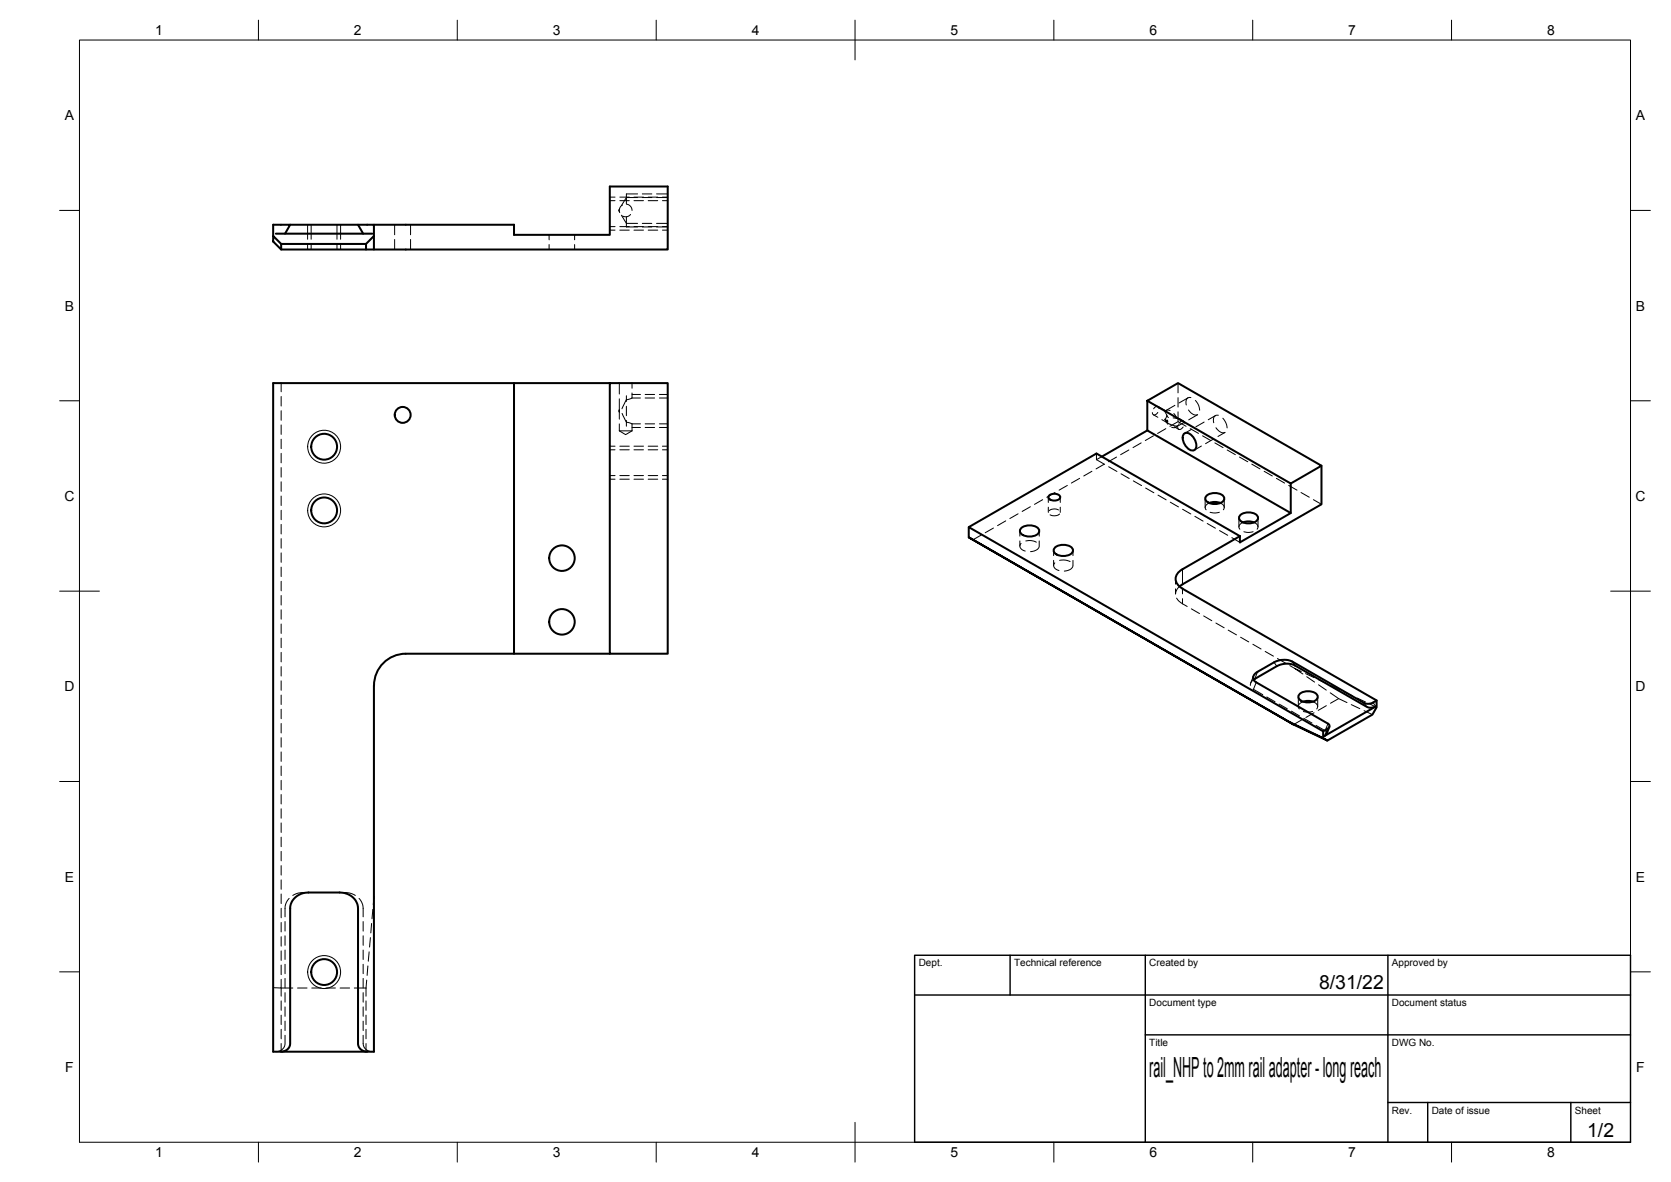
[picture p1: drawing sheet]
<svg xmlns="http://www.w3.org/2000/svg" width="420mm" height="297mm" viewBox="0 0 420 297" stroke-linecap="round" stroke-linejoin="round" font-family="sans-serif">
<!-- layer: Visible -->
<g fill="none" stroke="#000" stroke-width=".51">
<path d="M68.7 59.3l2 2v1.4l-2-2zM69.4 58.7h24.2M71.7 58.7l1.3-2.2h-4.3v2.8M73 56.5h21v2.8l-2 2h-21.3M90 56.5l1.3 2.2M94 59.3v3.4h-2v-1.4M94 56.5h35.2v2.5h24.1v-12.1h14.6v15.8h-73.9M70.7 62.7h21.3M129.2 96.3h-60.5v168h25.3v-92a8 8 0 0 1 8-8h27.2M153.3 96.3h14.6v68h-14.6zM153.3 96.3h-24.1v68h24.1M288.5 100.7l7.7-4.4 36.1 20.7-7.8 4.5z"/>
<path d="M288.5 100.7v7.5l36 20.7-12.7 7.4v-1.6M288.5 108.2l-11.4 6.6M297.6 109.1a1.52 1.52 0 0 1 2.4 .7 2.59 2.59 0 0 1 .3 3.3 2.15 2.15 0 0 1-2.4-1.4 2.74 2.74 0 0 1-.3-2.6zM332.3 117v9.7l-35.7 20.7M243.6 135l81.7 47.1zM243.6 135v-2.5l89.1 51.3v1.7M243.6 132.5l32.1-18.5 36.1 20.7M256.8 132.7a3.3 3.3 0 0 1 4.4 .4 1.53 1.53 0 0 1-1.7 1.7 2.59 2.59 0 0 1-3.1-1.4zM263.8 124.6a1.95 1.95 0 0 1 2.8 .2 1.29 1.29 0 0 1-1.7 1 .9 .9 0 0 1-1-.3 .9 .9 0 0 1-.1-.9zM265.2 137.6a3.3 3.3 0 0 1 4.5 .4 1.53 1.53 0 0 1-1.7 1.7 2.59 2.59 0 0 1-3.1-1.4zM303.4 124.6a3.3 3.3 0 0 1 4.4 .3 1.5 1.5 0 0 1-1.7 1.7l-.7 .1a2.12 2.12 0 0 1-2.4-1.4zM304 126.4l1.4-.3 1.4 .3"/>
<path d="M311.8 134.7l-14.5 8.4M311.8 129.5a3.3 3.3 0 0 1 4.5 .3 1.5 1.5 0 0 1-1.8 1.7h-.6a2.12 2.12 0 0 1-2.4-1.3zM312.5 131.3l1.4-.3 1.4 .3M324.5 121.5v7.4M297.4 143a2.58 2.58 0 0 0-1.8 2.5 2.58 2.58 0 0 0 1.8 2.4l48.7 28.1M315.2 170.8l5.8-3.4a5.1 5.1 0 0 1 4.6-.2l18 10.4a2.52 2.52 0 0 0 2.3-.1l-12.8 7.4 .4-.4 .8-1.9M326.8 174.4a3.3 3.3 0 0 1 4.5 .4 1.53 1.53 0 0 1-1.8 1.7 2.59 2.59 0 0 1-3-1.4zM327.7 176.3l1.5-.2 .9 .2M324.2 181.4l9.6 4.7-8.5-4M332.7 183.8l1-.6a.72 .72 0 0 0 .6-.6 .72 .72 0 0 0-.4-.8l-18-10.3a1.32 1.32 0 0 1-.8-1.2 1.32 1.32 0 0 1 .8-1.3l4.5-2.6a5.2 5.2 0 0 1 4.5-.1l18.1 10.3a2.52 2.52 0 0 0 2.2 0l.9-.6v1.7l-1 1.9-11.3 6.5M70.6 264.3a2.19 2.19 0 0 0 2.4-2v-34a4.3 4.3 0 0 1 4.6-4h7.8a4.3 4.3 0 0 1 4.6 4v34a2.18 2.18 0 0 0 2.3 2"/>
<circle cx="81.5" cy="112.3" r="3.2"/>
<circle cx="101.3" cy="104.3" r="2"/>
<circle cx="81.5" cy="128.3" r="3.2"/>
<circle cx="141.3" cy="140.3" r="3.2"/>
<circle cx="141.3" cy="156.3" r="3.2"/>
<circle cx="81.5" cy="244.3" r="3.2"/>
</g>
<!-- layer: Hidden -->
<g fill="none" stroke="#000" stroke-width=".25">
<path d="M78.2 56.5v3.6M84.7 56.5v3.6M99.2 56.5v2.5M103.2 56.5v2.5M138.1 59v1.3M144.5 59v1.3M153.3 56.9h1.3M153.3 50.4h1.3M155.8 52.5l-.3 .4 .3 .4M155.9 56.9h2.3M155.9 50.4h2.3M156.3 54.1l1.2 2h2.8"/>
<path d="M156.5 51.5a1.56 1.56 0 0 0-.7 1.9M157.5 54.5v2.5M157.5 48.7v2.6M157.6 51.3a1.59 1.59 0 0 1 1.3 1.6M158.6 53.9a1.59 1.59 0 0 1-2.1 .4M159.4 56.9h2.4M159.4 50.4h2.4M160.3 49.6h-2.8l-1.2 2.1M161.5 56.1h2.4M161.5 49.6h2.4M163 56.9h2.4M163 50.4h2.4"/>
<path d="M165.1 56.1h2.8M165.1 49.6h2.8M166.6 56.9h1.3M166.6 50.4h1.3M78.2 61.3v1.4M84.7 61.3v1.4M99.2 60.2v2.5M103.2 60.2v2.5M138.1 61.5v1.2M144.5 61.5v1.2M70.7 96.3v2.2M70.7 99.6v2.4"/>
<path d="M155.7 96.3v2.7M157.5 99.4v1.5M158.9 96.3v1.3M158.9 98.7v1.3M296.2 96.3v2.4M296.2 99.9v2.4M298.7 100l-2.2 1.3M299.4 99.9a1.12 1.12 0 0 0-1.2 1.6l.1 .3M70.7 103.2v2.4M70.7 106.8v2.4M70.7 110.4v2.3M70.7 113.9v2.4"/>
<path d="M70.7 117.5v2.4M153.3 119.5h1.3M153.3 113h1.3M155.7 103v.6M155.7 108.3h3.2M155.7 103l-.2 .3 .2 .3M155.7 108.3l1.6 .9 1.6-.9M155.7 100.2v2.8M155.7 103.6v1.7M155.7 106.5v1.8M155.9 119.5h2.3M155.9 113h2.3"/>
<path d="M156.4 103.9l.6 1.2a1.61 1.61 0 0 0 1.5 1.2l.4 .2M157.5 102.1v2.4M157.5 105.6v1.5M158.9 100l-.6 .3a1.41 1.41 0 0 0-1.4 1.4l-.5 1M158.9 106.5h2.1M158.9 100h2.1M158.9 106.5v1.8M159.4 119.5h2.4M159.4 113h2.4M162.2 106.5h2.4M162.2 100h2.4M163 119.5h2.4"/>
<path d="M163 113h2.4M165.8 106.5h2.1M165.8 100h2.1M166.6 119.5h1.3M166.6 113h1.3M274.6 118.4l-2.1 1.2M275.7 115.5l2 1.2M275.7 114v1.5M277.1 114.8l-1.4 .7M277.6 116.7l-2 1.1M278.8 117.3l2 1.2M280.8 114.9l-2.1 1.1"/>
<path d="M281.9 119.1l2 1.2M283.8 113.1l-2 1.2M286.9 111.3l-2 1.2M290 104.2l1.1 .7M290 109.5l-2 1.2M291.1 103.6a.69 .69 0 0 1-.6 .7 .69 .69 0 0 1-.7-.6M291.2 102.1l2.1 1.2M291.4 102.7a.58 .58 0 0 0-.4-.6 .58 .58 0 0 0-.7 .3l-.2 .3M292.1 105.5l2.1 1.1M292.9 103.4l.9 1.5M293.1 103.3l-.2 .1M293.1 107.7l-2 1.2"/>
<path d="M293.3 105.9l-.4-.5 .8 1.2M293.3 105.6h.2l.1 .4zM293.4 104.3l-.5 1.1M294.2 106.6l1.7 .5M294.2 103.2l-.7-.2-.6 .4M295.1 103.9l.8 1.3-.9-.2M295.3 107.2l1.1 .7M295.4 101.9l-2.2 1.3M295.9 107.1l-.6 .4-.7-.2M295.9 105.2h.6l.4 .4M296.2 103.5v2.5l2 1.1M296.2 106l-2 1.1"/>
<path d="M296.4 106.7l-.5 .4M296.5 105.2l1.1 .6M297.5 107.3a.76 .76 0 0 1-.6 .6 .76 .76 0 0 1-.8-.3v-.3M297.8 106.3a.58 .58 0 0 0-.4-.6 .58 .58 0 0 0-.7 .4l-.3 .3M297.9 106.1l-2.3 1.3M298.9 103a2.19 2.19 0 0 0 2.2 1.2M299.3 107.7l2 1.2M299.7 107.9l-1.8 1M300.6 100.6l.8 1.3 .2 1.2M301.1 104.2l-2.2 1.3M302.1 112.1l-1.8 1M302.4 109.5l2 1.2"/>
<path d="M302.8 106.1l-2.1 1.2M305.2 110.3l-2.1 1.2M305.5 111.3l2 1.2M305.6 104.4l-1.8 1.1M305.7 107.5a2.18 2.18 0 0 0 2.3 1.2M306.3 104.4a1.12 1.12 0 0 0-1.1 .4 1.12 1.12 0 0 0-.1 1.1l.1 .3M307.5 105.1l.8 1.2 .2 1.2M308 108.7l-1.8 1M308.6 113.1l2 1.2M311.7 114.9l2 1.1M314.7 116.6l2.1 1.2M317.9 118.4l2 1.2"/>
<path d="M70.7 121.1v2.4M70.7 124.7v2.3M70.7 128.2v2.4M70.7 131.8v2.4M70.7 135.4v2.4M70.7 138.9v2.4M246.7 134.5l-2.1 1.1M249.8 132.7l-2.1 1.2M252.9 130.9l-2.1 1.2M256 129.1l-2.1 1.2M256.4 133.4v1.3M256.4 135.9v1.3"/>
<path d="M256.7 136.6a1.19 1.19 0 0 0-.1 1.3 1.19 1.19 0 0 0 1.2 .6M257.9 135.9h1.5l1.2 .4M259.1 127.3l-2.1 1.2M261.3 137.3a1.99 1.99 0 0 1-2.2 1.3M261.3 133.4v1.3M261.3 135.9v1.3M262.2 125.6l-2.1 1.2M263.6 125v1.3M263.6 127.5v1.3M264.9 138.3v1.3M265.3 123.8l-2.1 1.2M266.1 128.2a2.25 2.25 0 0 0-2.3 .1"/>
<path d="M266.4 129.2a2.17 2.17 0 0 1-2.4 .2M266.6 125v1.3M266.6 127.5v1.3M268.4 122l-2.1 1.2M269.8 138.3v1.3M271.5 120.2l-2.1 1.2M285 120.8l2 1.2M288.1 122.6l2 1.2M291.2 124.4l2 1.2M294.3 126.2l2 1.2M297.3 128l2.1 1.2M300.4 129.8l2.1 1.2"/>
<path d="M303 125.3v2.2M303.6 131.6l2 1.1M304 126.4a1.06 1.06 0 0 0-.7 1.7M306.6 128.7l-1 .2-1.3-.2M306.6 133.3l2.1 1.2M306.8 126.4a1.06 1.06 0 0 1 .8 1.7M307.8 125.3v2.2M309.7 135.1l2.1 1.2M311.5 130.2v2.2M312.5 131.3a1.08 1.08 0 0 0-.7 1.7M312.8 133.6l.9 .2 1.4-.2M315.3 131.3a1.08 1.08 0 0 1 .8 1.7"/>
<path d="M316.3 130.2v2.2M321 120.2l2 1.2M324 122l2.1 1.2M327.1 123.8l2.1 1.2M330.2 125.6l2.1 1.1M70.7 142.5v2.4M70.7 146.1v2.4M70.7 149.7v2.3M70.7 153.2v2.4M70.7 156.8v2.4M264.9 140.8v1.3M265.2 141.4a1.19 1.19 0 0 0-.1 1.4 1.19 1.19 0 0 0 1.2 .6"/>
<path d="M266.4 140.8h1.5l1.2 .3M269.8 142.2a1.99 1.99 0 0 1-2.2 1.3M269.8 140.8v1.3M295.6 145.5v1.3M295.6 148v1.3M295.8 150.3l1.1 1.1 1.6 1M296.6 147.4l-.6 .7-.4 1.1M299.6 153l2 1.2M302.6 154.8l2.1 1.2M305.7 156.6l2.1 1.2M308.8 158.4l2.1 1.1M70.7 160.4v2.4"/>
<path d="M70.7 163.9v2.4M70.7 167.5v2.4M70.7 171.1v2.4M70.7 174.7v2.3M70.7 178.2v2.4M311.9 160.1l2.1 1.2M315 161.9l2.1 1.2M315.1 173.2l2.4 1.4M315.2 169.9l-.7 1.8M315.2 170.8l-.7 .8-.1 .6M318.1 163.7l2.1 1.2M318.5 175.2l2.1 1.1"/>
<path d="M321.2 165.5l2.1 1.2M321.6 176.9l2.1 1.2M324.3 167.3l1.2 .6M324.7 178.7l2.1 1.2M326.5 175.1v2.5M327.2 168.7l-1.7-.8 2.1 1.5M327.7 176.3a1.17 1.17 0 0 0-1 1.9M327.7 178.8l1 .2 1.4-.2M328.3 169.3l2.1 1M328.6 170.1l1.9 1.3M330.1 176.3a1.17 1.17 0 0 1 1 1.9M330.4 179.1l-2 1.2"/>
<path d="M331.3 175.1v2.5M331.5 170.8l2.2 1M331.5 172.1l2 1.3M333.5 177.3l-2.1 1.2M334.5 174.1l2.1 1.5M334.7 172.3l2.2 1.1M336.6 175.6l2.1 1M336.6 175.6l-2.1 1.1M338 173.9l2.1 1M339.8 177.1l2.1 1M341.2 175.4l2.1 1M343 178.6l2.1 1"/>
<path d="M344.4 176.9l1.7 .8M70.7 181.8v2.4M70.7 185.4v2.4M70.7 189v2.3M70.7 192.5v2.4M70.7 196.1v2.4M70.7 199.7v2.3M327.3 180.9l-2 1.2M327.8 180.5l2.1 1.2M330.9 182.3l2.5 1.5 .2 .6M70.7 203.2v2.4M70.7 206.8v2.4"/>
<path d="M70.7 210.4v2.4M70.7 214v2.3M70.7 217.5v2.4M70.7 221.1v2.4M70.7 224.7v2.4M70.7 228.2v2.4M70.7 231.8v2.4M70.7 235.4v2.4M70.7 239v2.3M71.7 231.6v2.4M71.7 235.2v2.4M71.7 238.7v2.4"/>
<path d="M72.7 225.8l-.7 1a6.2 6.2 0 0 0-.3 3.6M77.6 224.3l-2.5 .1-1.5 .6M85.4 224.3l2.5 .1 1.4 .6M90.3 225.8l.7 1a6.3 6.3 0 0 1 .3 3.6M91.3 231.6v2.4M91.3 235.2v2.4M91.3 238.7v2.4M92.8 239.2l-.2 2.4M93.1 235.6l-.2 2.4M93.4 232.1l-.2 2.3M93.7 228.5l-.2 2.4M94 225.3l-.1 2"/>
<path d="M70.7 246.1v2.2l-2-.1M70.7 242.5v2.4M70.7 251.5v2.4M70.7 255.1v2.4M70.7 258.7v2.4M71.7 242.3v2.4M71.7 245.9v2.4M71.7 249.5v2.3M71.7 253v2.4M71.7 256.6v2.4M73.6 248.3h-2.9v2M74.8 248.3h2.4"/>
<path d="M78.4 248.3h2.4M82 248.3h2.3M85.5 248.3h2.4M89.1 248.3h2.9M91.3 242.3v2.4M91.3 245.9v2.4M91.3 249.5v2.3M91.3 253v2.4M91.3 256.6v2.4M92 248.3v2M92 251.5v2.4M92 255.1v2.4"/>
<path d="M92 258.7v2.4M92.2 246.3l-.2 2M92.5 242.7l-.2 2.4M70.7 262.2v2.1M71.7 260.2v2.1a2.18 2.18 0 0 1-2.3 2M91.3 260.2v2.1a2.18 2.18 0 0 0 2.3 2M92 262.2v2.1"/>
</g>
<!-- layer: Hidden Narrow -->
<g fill="none" stroke="#000" stroke-width=".25">
<path d="M77.3 56.5v3.6M85.6 56.5v3.6M153.3 57.8h1.3M153.3 49.5h1.3M155.9 57.8h2.3M155.9 49.5h2.3M157.5 57h2.8M157.5 48.7h2.8M159.4 57.8h2.4M159.4 49.5h2.4M161.5 57h2.4M161.5 48.7h2.4"/>
<path d="M163 57.8h2.4M163 49.5h2.4M165.1 57h2.8M165.1 48.7h2.8M166.6 57.8h1.3M166.6 49.5h1.3M77.3 61.3v1.4M85.6 61.3v1.4M158.9 99.1h2.1M162.2 99.1h2.4M165.8 99.1h2.1M153.3 112.1h1.3"/>
<path d="M155.9 112.1h2.3M158.9 107.4h2.1M159.4 112.1h2.4M162.2 107.4h2.4M163 112.1h2.4M165.8 107.4h2.1M166.6 112.1h1.3M153.3 120.4h1.3M155.9 120.4h2.3M159.4 120.4h2.4M163 120.4h2.4M166.6 120.4h1.3"/>
<path d="M297.3 147.9v1.3M297.3 150.4v1.3M315.9 171.5l-.7 1.7M333.9 181.8l-.7 1.8"/>
</g>
<!-- layer: Visible Narrow -->
<g fill="none" stroke="#000" stroke-width=".25">
<path d="M297.3 143.1v3.7M316.2 168.8l-.7 1.8M320.4 166.4l.6 1M324.9 166.3l.7 .9M343 176.6l.6 1M345.2 176.6l.7 .9M333.7 183.2l-.6 1.7"/>
<circle cx="81.5" cy="112.3" r="4.1"/>
<circle cx="81.5" cy="128.3" r="4.1"/>
<circle cx="81.5" cy="244.3" r="4.1"/>
</g>
<!-- layer: Border -->
<g fill="none" stroke="#000" stroke-width=".25">
<path d="M20 10.1h390v276.9h-390zM65 5.1v5M115 5.1v5M165 5.1v5M215 5.1v10M265 5.1v5M315 5.1v5M365 5.1v5M15 52.9h5M410 52.9h5M15 100.7h5M410 100.7h5"/>
<path d="M15 148.6h10M405 148.6h10M15 196.4h5M410 196.4h5M15 244.2h5M410 244.2h5M65 287v5M115 287v5M165 287v5M215 282.1v9.9M265 287v5M315 287v5"/>
<path d="M365 287v5"/>
</g>
<!-- layer: TitleBlock -->
<path d="M230 240.1h180v46.9h-180zM230 250h180M254 240.1v9.9M288 240.1v46.9M349 240.1v46.9M288 260.1h122M349 277.1h61M359 277.1v9.9M395 277.1v9.9" fill="none" stroke="#000" stroke-width=".36"/>
<text font-size="7" x="289" y="270.6">rail_NHP to 2mm rail adapter - long reach</text>
<g font-size="4.9">
<text x="331.7" y="248.5">8/31/22</text>
<text x="399.1" y="285.7">1/2</text>
</g>
<g font-size="3.5">
<text x="39" y="8.8">1</text>
<text x="89" y="8.8">2</text>
<text x="139" y="8.8">3</text>
<text x="189" y="8.8">4</text>
<text x="239" y="8.8">5</text>
<text x="289" y="8.8">6</text>
<text x="339" y="8.8">7</text>
<text x="389" y="8.8">8</text>
<text x="16.3" y="30.2">A</text>
<text x="411.3" y="30.2">A</text>
<text x="16.3" y="78">B</text>
<text x="411.3" y="78">B</text>
<text x="16.2" y="125.9">C</text>
<text x="411.2" y="125.9">C</text>
<text x="16.2" y="173.7">D</text>
<text x="411.2" y="173.7">D</text>
<text x="16.3" y="221.6">E</text>
<text x="411.3" y="221.6">E</text>
<text x="16.4" y="269.4">F</text>
<text x="411.4" y="269.4">F</text>
<text x="39" y="290.8">1</text>
<text x="89" y="290.8">2</text>
<text x="139" y="290.8">3</text>
<text x="189" y="290.8">4</text>
<text x="239" y="290.8">5</text>
<text x="289" y="290.8">6</text>
<text x="339" y="290.8">7</text>
<text x="389" y="290.8">8</text>
</g>
<g font-size="2.5">
<text x="231" y="242.9">Dept.</text>
<text x="255" y="242.9">Technical reference</text>
<text x="289" y="242.9">Created by</text>
<text x="350" y="242.9">Approved by</text>
<text x="289" y="252.8">Document type</text>
<text x="350" y="252.8">Document status</text>
<text x="289" y="262.9">Title</text>
<text x="350" y="262.9">DWG No.</text>
<text x="350" y="279.9">Rev.</text>
<text x="360" y="279.9">Date of issue</text>
<text x="396" y="279.9">Sheet</text>
</g>
</svg>
